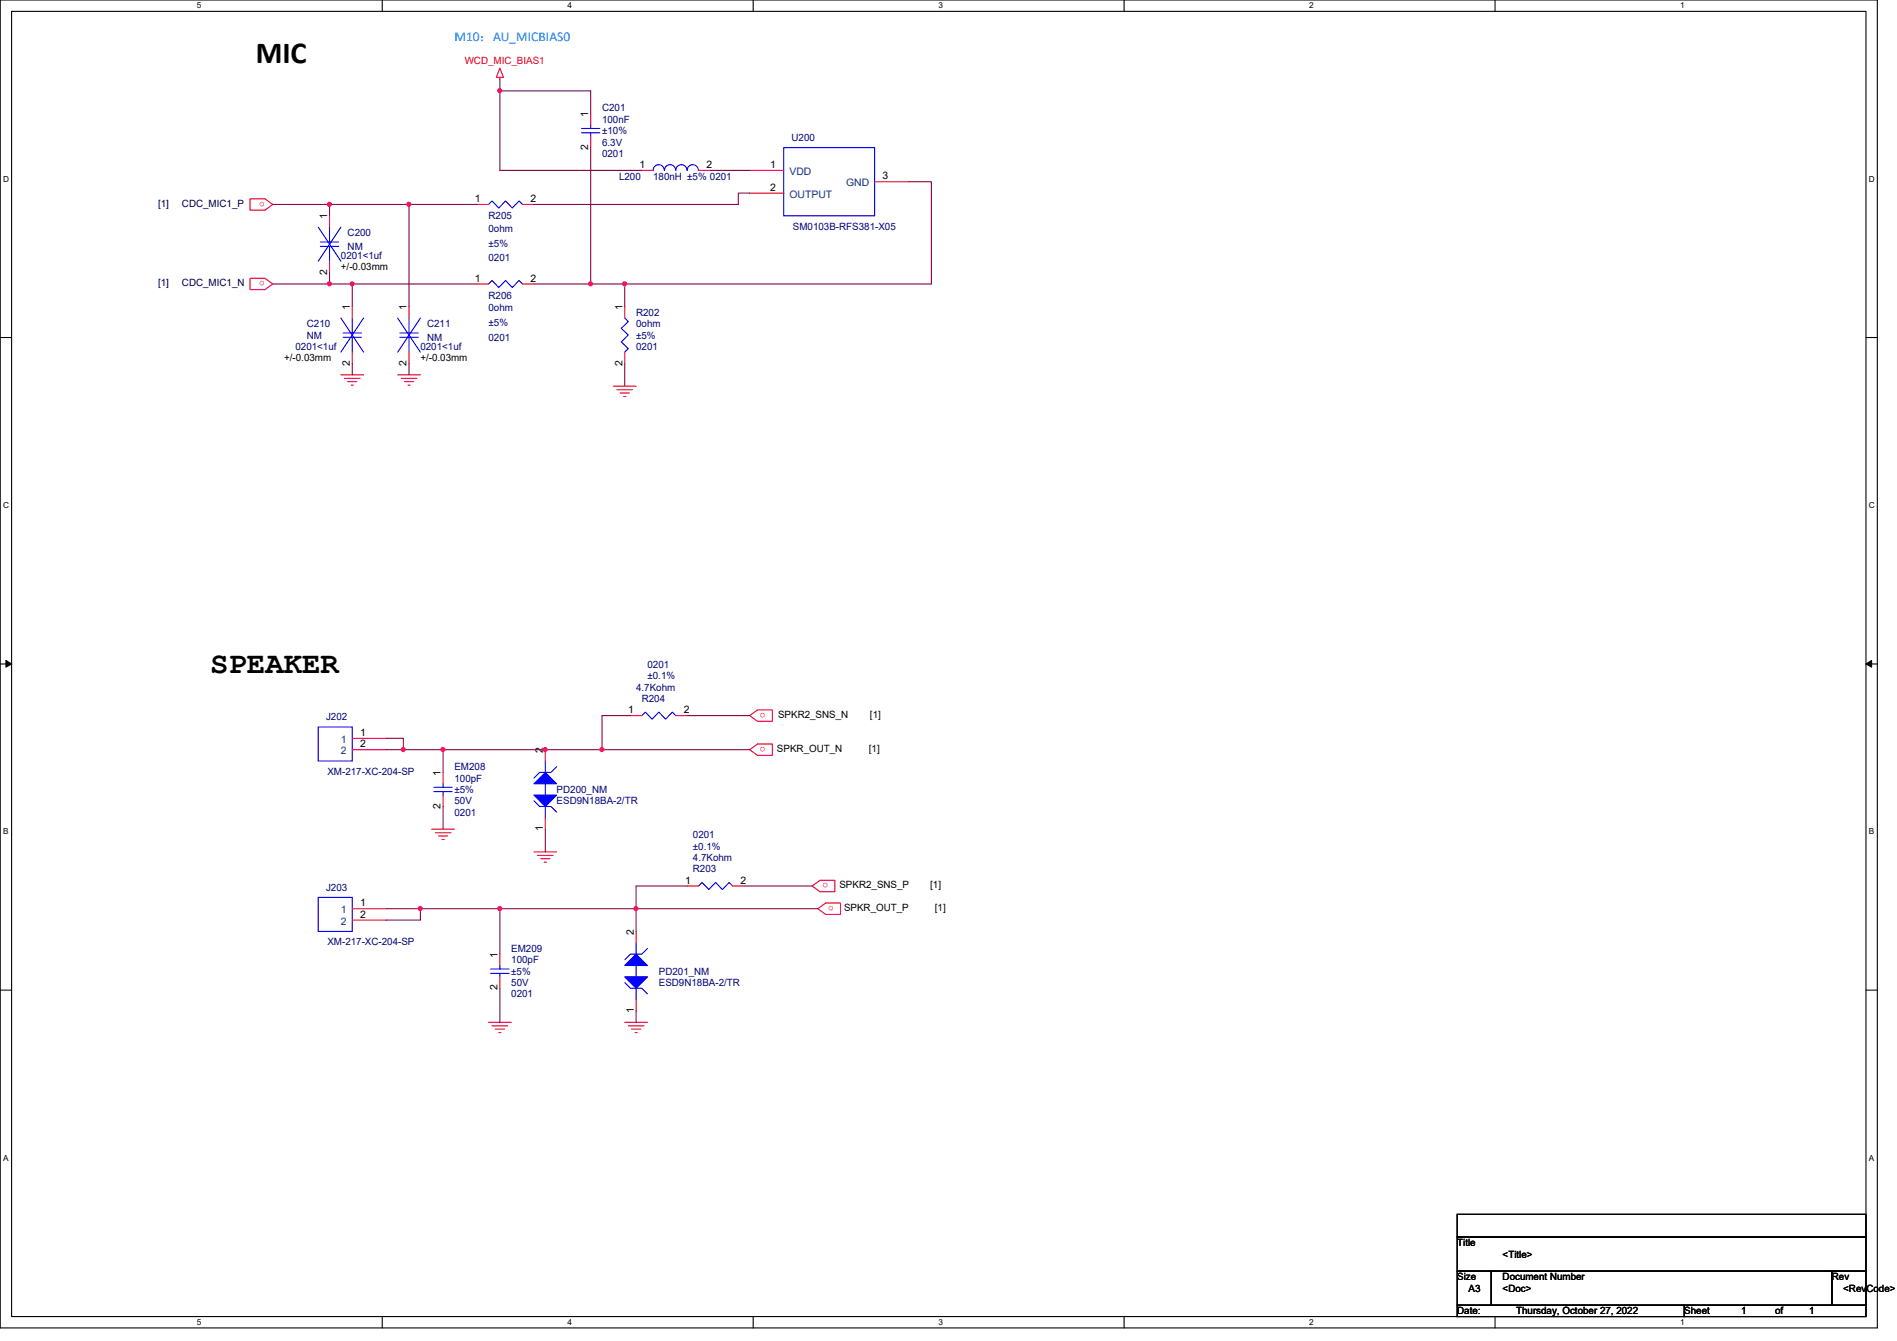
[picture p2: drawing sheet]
<svg xmlns="http://www.w3.org/2000/svg" width="297mm" height="210mm" viewBox="0 0 297 210" stroke-linecap="round" stroke-linejoin="round" font-family="sans-serif">
<path d="M0 0h294v207.9h-294zM1.8 1.8h290.4v204.3h-290.4z" fill="none" stroke="#000" stroke-width=".17"/>
<g fill="#fff">
<path d="M30.8 .2h.7v1.4h-.7z"/>
<path d="M30.8 206.2h.7v1.4h-.7z"/>
</g>
<path d="M59.9 0v1.8M59.9 206.1v1.8" fill="none" stroke="#000" stroke-width=".17"/>
<g fill="#fff">
<path d="M88.9 .2h.6v1.4h-.6z"/>
<path d="M88.9 206.2h.6v1.4h-.6z"/>
</g>
<path d="M117.9 0v1.8M117.9 206.1v1.8" fill="none" stroke="#000" stroke-width=".17"/>
<g fill="#fff">
<path d="M146.9 .2h.7v1.4h-.7z"/>
<path d="M146.9 206.2h.7v1.4h-.7z"/>
</g>
<path d="M176 0v1.8M176 206.1v1.8" fill="none" stroke="#000" stroke-width=".17"/>
<g fill="#fff">
<path d="M205 .2h.7v1.4h-.7z"/>
<path d="M205 206.2h.7v1.4h-.7z"/>
</g>
<path d="M234.1 0v1.8M234.1 206.1v1.8" fill="none" stroke="#000" stroke-width=".17"/>
<g fill="#fff">
<path d="M263.1 .2h.7v1.4h-.7z"/>
<path d="M263.1 206.2h.7v1.4h-.7z"/>
<path d="M.5 27.3h.9v1.4h-.9z"/>
<path d="M292.6 27.3h.9v1.4h-.9z"/>
<path d="M.5 78.4h.9v1.4h-.9z"/>
<path d="M292.6 78.4h.9v1.4h-.9z"/>
</g>
<path d="M0 52.8h1.8M292.2 52.8h1.8" fill="none" stroke="#000" stroke-width=".17"/>
<g fill="#fff">
<path d="M.5 129.5h.8v1.4h-.8z"/>
<path d="M292.6 129.5h.9v1.4h-.9z"/>
</g>
<path d="M0 103.9h1.8M292.2 103.9h1.8" fill="none" stroke="#000" stroke-width=".17"/>
<path d="M.9 103.4l.9 .5-.9 .5zM292.2 103.9l.9-.5v1z" fill="#000"/>
<path d="M.9 103.4l.9 .5-.9 .5zM292.2 103.9l.9-.5v1z" fill="none" stroke="#000" stroke-width=".16"/>
<g fill="#fff">
<path d="M.5 180.5h.8v1.4h-.8z"/>
<path d="M292.6 180.5h.9v1.4h-.9z"/>
</g>
<path d="M0 155h1.8M292.2 155h1.8M228.2 190.1h64v3.5h-64zM228.2 193.6h64v5.4h-64zM228.2 199h5.3v5.3h-5.3zM233.5 199h53.3v5.3h-53.3zM286.8 199h5.4v5.3h-5.4zM228.2 204.3h35.5v1.8h-35.5zM263.7 204.3h28.5v1.8h-28.5z" fill="none" stroke="#000" stroke-width=".17"/>
<g fill="none" stroke="#f00" stroke-width=".17">
<path d="M78.3 12.1v.3M78.3 10.7l.5 1.4h-1.1zM92.5 17.8v1.8M39.2 31.1h2.3l1.2 .9-1.2 .9h-2.3zM51.6 33.8v1.8M74.7 32h1.8M81.8 32h1.8M92.5 21.3v1.8M100.5 26.7h1.8M109.4 26.7h1.8M117.4 26.7h5.3M117.4 30.2h5.3"/>
<path d="M136.9 28.4h5.4M39.2 43.6h2.3l1.2 .9-1.2 .8h-2.3zM51.6 40.9v1.8M53.4 58.7h3.5M53.9 59.2h2.5M54.4 59.7h1.5M55.2 48v1.8M55.2 55.1v1.8M62.3 58.7h3.5M62.8 59.2h2.5M63.3 59.7h1.5M64 48v1.8"/>
<path d="M64 55.1v1.8M74.7 44.5h1.8M81.8 44.5h1.8M97.8 48v1.8M97.8 55.1v1.8M55 60.3h.3M63.9 60.3h.3M96.1 60.5h3.5M96.6 61h2.5M97.1 61.5h1.4M97.7 62.1h.3M117.4 112l1.2-.9h2.3v1.8h-2.3z"/>
<path d="M117.4 117.3l1.2-.8h2.3v1.7h-2.3zM67.6 129.8h3.6M68.2 130.3h2.4M68.7 130.9h1.4M69.2 131.4h.4M69.4 120.9v1.8M69.4 124.5v1.7M83.6 133.4h3.6M84.2 133.9h2.4M84.7 134.4h1.4M85.2 135h.4M107.6 138.7h1.8"/>
<path d="M114.7 138.7h1.8M127.2 138.7l1.2-.9h2.3v1.8h-2.3zM55.2 142.2h5.3M55.2 144h5.3M78.3 149.4v1.7M78.3 152.9v1.8M128.1 142.2l1.2-.8h2.3v1.7h-2.3zM76.5 160h3.5M77 160.6h2.5M77.6 161.1h1.4M78.1 161.6h.3M97.8 160h3.6"/>
<path d="M98.4 160.6h2.4M98.9 161.1h1.4M99.4 161.6h.4"/>
</g>
<g fill="none" stroke="#00f" stroke-width=".17">
<path d="M92.5 19.6v.5M49.8 35.6l3.6 5.3M50.2 37.9h2.8M50.2 38.6h2.8M51.6 35.6v2.3M51.6 38.6v2.3M53.4 35.6l-3.6 5.3M76.5 32l.5-.5 1.1 1.1 1.1-1.1 1 1.1 1.1-1.1 .5 .5M91.1 20.1h2.8M91.1 20.8h2.8M92.5 20.8v.5M104 26.7a.87 .87 0 0 0-.9-.9 .87 .87 0 0 0-.8 .9"/>
<path d="M105.8 26.7a.87 .87 0 0 0-.9-.9 .87 .87 0 0 0-.8 .9M107.6 26.7a.87 .87 0 0 0-.9-.9 .87 .87 0 0 0-.9 .9M109.3 26.7a.87 .87 0 0 0-.8-.9 .87 .87 0 0 0-.9 .9M122.7 23.1h14.2v10.7h-14.2zM53.4 49.8l3.5 5.3M53.7 52.1h2.9M53.7 52.8h2.9M55.2 49.8v2.3M55.2 52.8v2.3M56.9 49.8l-3.5 5.3M62.3 49.8l3.5 5.3M62.6 52.1h2.9"/>
<path d="M62.6 52.8h2.9M64 49.8v2.3M64 52.8v2.3M65.8 49.8l-3.5 5.3M76.5 44.5l.5-.6 1.1 1.1 1.1-1.1 1 1.1 1.1-1.1 .5 .6M97.8 49.8l.6 .5-1.1 1.1 1.1 1.1-1.1 1 1.1 1.1-.6 .5M67.9 123.2h2.9M67.9 123.9h2.9M69.4 122.7v.5M69.4 123.9v.6M109.4 138.7l.5-.6 1.1 1.1 1.1-1.1 1 1.1 1.1-1.1 .5 .6M49.8 140.5h5.4v5.3h-5.4z"/>
<path d="M76.8 151.7h2.9M76.8 152.4h2.9M78.3 151.1v.6M78.3 152.4v.5"/>
</g>
<path d="M83.6 124.5h3.6l-1.8 1.7z" fill="#00f"/>
<path d="M83.6 124.5h3.6l-1.8 1.7zM83.6 125.3l.9 .9h1.8l.9 .9M85.4 126.2v1.8M85.4 122.7v1.8" fill="none" stroke="#00f" stroke-width=".17"/>
<path d="M85.4 120.9l1.8 1.8h-3.6z" fill="#00f"/>
<path d="M85.4 119.1v1.8M85.4 120.9l1.8 1.8h-3.6zM87.2 120l-.9 .9h-1.8l-.9 .9" fill="none" stroke="#00f" stroke-width=".17"/>
<path d="M85.4 117.3v1.8M85.4 128v1.8" fill="none" stroke="#f00" stroke-width=".17"/>
<path d="M97.8 152.9h3.6l-1.8 1.8z" fill="#00f"/>
<path d="M97.8 152.9h3.6l-1.8 1.8zM97.8 153.8l.9 .9h1.8l.9 .9M99.6 154.7v1.8M99.6 151.1v1.8" fill="none" stroke="#00f" stroke-width=".17"/>
<path d="M97.8 151.1l1.8-1.7 1.8 1.7z" fill="#00f"/>
<path d="M49.8 113.8h5.4v5.3h-5.4zM100.5 112l.5-.5 1.1 1.1 1.1-1.1 1 1.1 1.1-1.1 .5 .5M97.8 151.1l1.8-1.7 1.8 1.7zM99.6 147.6v1.8M101.4 148.5l-.9 .9h-1.8l-.9 .8" fill="none" stroke="#00f" stroke-width=".17"/>
<path d="M55.2 115.6h5.3M55.2 117.3h5.3M98.7 112h1.8M105.8 112h1.8M99.6 156.5v1.7M99.6 145.8v1.8" fill="none" stroke="#f00" stroke-width=".17"/>
<path d="M78.3 12.4v14.3" fill="none" stroke="#800040" stroke-width=".17"/>
<circle cx="78.2" cy="14.2" r=".32" fill="#f0f"/>
<circle cx="78.2" cy="14.2" r=".32" fill="none" stroke="#f0f" stroke-width=".17"/>
<path d="M78.3 14.2h14.2v3.6M42.7 32h8.9M74.7 32h-10.7v16M78.3 26.7h22.2M83.6 32h32M111.2 26.7h6.2M42.7 44.5h8.9M55.2 44.5h19.5" fill="none" stroke="#800040" stroke-width=".17"/>
<circle cx="55.1" cy="44.4" r=".32" fill="#f0f"/>
<circle cx="55.1" cy="44.4" r=".32" fill="none" stroke="#f0f" stroke-width=".17"/>
<path d="M83.6 44.5h14.2M60.5 115.6h2.7v1.7M98.7 112h-4.4v5.3M107.6 112h9.8" fill="none" stroke="#800040" stroke-width=".17"/>
<circle cx="63.1" cy="117.3" r=".32" fill="#f0f"/>
<circle cx="63.1" cy="117.3" r=".32" fill="none" stroke="#f0f" stroke-width=".17"/>
<path d="M51.6 32h12.4M60.5 117.3h8.9M85.4 117.3h8.9M85.4 129.8v3.6M107.6 138.7h-8v3.5h-21.3M116.5 138.7h10.7M60.5 142.2h5.3M78.3 154.7v5.3M99.6 158.2v1.8" fill="none" stroke="#800040" stroke-width=".17"/>
<circle cx="64" cy="32" r=".32" fill="#f0f"/>
<circle cx="64" cy="32" r=".32" fill="none" stroke="#f0f" stroke-width=".17"/>
<circle cx="51.6" cy="32" r=".32" fill="#f0f"/>
<circle cx="51.6" cy="32" r=".32" fill="none" stroke="#f0f" stroke-width=".17"/>
<path d="M51.6 42.7v1.8h3.6" fill="none" stroke="#800040" stroke-width=".17"/>
<circle cx="51.6" cy="44.4" r=".32" fill="#f0f"/>
<circle cx="51.6" cy="44.4" r=".32" fill="none" stroke="#f0f" stroke-width=".17"/>
<path d="M51.6 32v1.8M55.2 44.5v3.5M85.4 117.3h-16v3.6M69.4 126.2v3.6" fill="none" stroke="#800040" stroke-width=".17"/>
<circle cx="85.4" cy="117.3" r=".32" fill="#f0f"/>
<circle cx="85.4" cy="117.3" r=".32" fill="none" stroke="#f0f" stroke-width=".17"/>
<circle cx="69.4" cy="117.3" r=".32" fill="#f0f"/>
<circle cx="69.4" cy="117.3" r=".32" fill="none" stroke="#f0f" stroke-width=".17"/>
<path d="M94.3 117.3h23.1" fill="none" stroke="#800040" stroke-width=".17"/>
<circle cx="94.2" cy="117.3" r=".32" fill="#f0f"/>
<circle cx="94.2" cy="117.3" r=".32" fill="none" stroke="#f0f" stroke-width=".17"/>
<path d="M99.6 142.2h28.5" fill="none" stroke="#800040" stroke-width=".17"/>
<circle cx="99.6" cy="142.2" r=".32" fill="#f0f"/>
<circle cx="99.6" cy="142.2" r=".32" fill="none" stroke="#f0f" stroke-width=".17"/>
<path d="M60.5 144h5.3v-1.8h12.5v7.2M99.6 142.2v3.6" fill="none" stroke="#800040" stroke-width=".17"/>
<circle cx="78.2" cy="142.2" r=".32" fill="#f0f"/>
<circle cx="78.2" cy="142.2" r=".32" fill="none" stroke="#f0f" stroke-width=".17"/>
<circle cx="65.8" cy="142.2" r=".32" fill="#f0f"/>
<circle cx="65.8" cy="142.2" r=".32" fill="none" stroke="#f0f" stroke-width=".17"/>
<path d="M92.5 23.1v21.4M55.2 56.9v1.8M64 56.9v1.8" fill="none" stroke="#800040" stroke-width=".17"/>
<circle cx="92.5" cy="44.4" r=".32" fill="#f0f"/>
<circle cx="92.5" cy="44.4" r=".32" fill="none" stroke="#f0f" stroke-width=".17"/>
<path d="M117.4 30.2h-1.8v1.8M97.8 56.9v3.6M145.8 44.5h-48v3.5" fill="none" stroke="#800040" stroke-width=".17"/>
<circle cx="97.8" cy="44.4" r=".32" fill="#f0f"/>
<circle cx="97.8" cy="44.4" r=".32" fill="none" stroke="#f0f" stroke-width=".17"/>
<path d="M142.3 28.4h3.5v16.1" fill="none" stroke="#800040" stroke-width=".17"/>
<circle cx="78.2" cy="14.2" r=".32" fill="#f0f"/>
<circle cx="78.2" cy="14.2" r=".32" fill="none" stroke="#f0f" stroke-width=".17"/>
<circle cx="55.1" cy="44.4" r=".32" fill="#f0f"/>
<circle cx="55.1" cy="44.4" r=".32" fill="none" stroke="#f0f" stroke-width=".17"/>
<circle cx="63.1" cy="117.3" r=".32" fill="#f0f"/>
<circle cx="63.1" cy="117.3" r=".32" fill="none" stroke="#f0f" stroke-width=".17"/>
<circle cx="64" cy="32" r=".32" fill="#f0f"/>
<circle cx="64" cy="32" r=".32" fill="none" stroke="#f0f" stroke-width=".17"/>
<circle cx="51.6" cy="32" r=".32" fill="#f0f"/>
<circle cx="51.6" cy="32" r=".32" fill="none" stroke="#f0f" stroke-width=".17"/>
<circle cx="51.6" cy="44.4" r=".32" fill="#f0f"/>
<circle cx="51.6" cy="44.4" r=".32" fill="none" stroke="#f0f" stroke-width=".17"/>
<circle cx="85.4" cy="117.3" r=".32" fill="#f0f"/>
<circle cx="85.4" cy="117.3" r=".32" fill="none" stroke="#f0f" stroke-width=".17"/>
<circle cx="69.4" cy="117.3" r=".32" fill="#f0f"/>
<circle cx="69.4" cy="117.3" r=".32" fill="none" stroke="#f0f" stroke-width=".17"/>
<circle cx="94.2" cy="117.3" r=".32" fill="#f0f"/>
<circle cx="94.2" cy="117.3" r=".32" fill="none" stroke="#f0f" stroke-width=".17"/>
<circle cx="99.6" cy="142.2" r=".32" fill="#f0f"/>
<circle cx="99.6" cy="142.2" r=".32" fill="none" stroke="#f0f" stroke-width=".17"/>
<circle cx="78.2" cy="142.2" r=".32" fill="#f0f"/>
<circle cx="78.2" cy="142.2" r=".32" fill="none" stroke="#f0f" stroke-width=".17"/>
<circle cx="65.8" cy="142.2" r=".32" fill="#f0f"/>
<circle cx="65.8" cy="142.2" r=".32" fill="none" stroke="#f0f" stroke-width=".17"/>
<circle cx="92.5" cy="44.4" r=".32" fill="#f0f"/>
<circle cx="92.5" cy="44.4" r=".32" fill="none" stroke="#f0f" stroke-width=".17"/>
<circle cx="97.8" cy="44.4" r=".32" fill="#f0f"/>
<circle cx="97.8" cy="44.4" r=".32" fill="none" stroke="#f0f" stroke-width=".17"/>
<g font-size="4.8">
<text x="40" y="9.9">MIC</text>
<text x="32.9" y="105.4">SPEAKER</text>
</g>
<text font-size="2.1" fill="#0080ff" x="71.2" y="6.5">M10：AU_MICBIAS0</text>
<g font-size="1.6" fill="#f00">
<text x="72.8" y="10">WCD_MIC_BIAS1</text>
<text x="41.5" y="31.6" transform="rotate(180 41.5 31.6)">o</text>
<text x="41.5" y="44" transform="rotate(180 41.5 44)">o</text>
<text x="119.9" y="111.6" transform="rotate(180 119.9 111.6)">o</text>
<text x="119.9" y="116.9" transform="rotate(180 119.9 116.9)">o</text>
<text x="129.7" y="138.3" transform="rotate(180 129.7 138.3)">o</text>
<text x="130.6" y="141.8" transform="rotate(180 130.6 141.8)">o</text>
</g>
<g font-size="1.6" fill="#000080">
<text x="94.3" y="17.4">C201</text>
<text x="94.3" y="19.2">100nF</text>
<text x="94.3" y="22.8">6.3V</text>
<text x="94.3" y="21">±10%</text>
<text x="123.9" y="22.1">U200</text>
<text x="94.3" y="24.6">0201</text>
<text x="96.9" y="28.1">L200</text>
<text x="102.3" y="28.1">180nH ±5% 0201</text>
<text x="76.5" y="34.3">R205</text>
<text x="124.2" y="35.9">SM0103B-RFS381-X05</text>
<text x="53.4" y="40.6">0201&lt;1uf</text>
<text x="54.4" y="37">C200</text>
<text x="54.4" y="39.1">NM</text>
<text x="76.5" y="36.3">0ohm</text>
<text x="76.5" y="38.6">±5%</text>
<text x="76.5" y="40.9">0201</text>
<text x="76.5" y="46.8">R206</text>
<text x="48" y="51.2">C210</text>
<text x="48" y="53">NM</text>
<text x="66.9" y="51.2">C211</text>
<text x="66.9" y="53.3">NM</text>
<text x="76.5" y="48.7">0ohm</text>
<text x="76.5" y="51.1">±5%</text>
<text x="76.5" y="53.3">0201</text>
<text x="99.6" y="49.4">R202</text>
<text x="99.6" y="51.2">0ohm</text>
<text x="99.6" y="53">±5%</text>
<text x="46.3" y="54.8">0201&lt;1uf</text>
<text x="65.8" y="54.8">0201&lt;1uf</text>
<text x="99.6" y="54.8">0201</text>
<text x="101.4" y="106.3">±0.1%</text>
<text x="101.4" y="104.6">0201</text>
<text x="51.1" y="112.7">J202</text>
<text x="99.6" y="108.1">4.7Kohm</text>
<text x="100.5" y="109.9">R204</text>
<text x="51.3" y="121.3">XM-217-XC-204-SP</text>
<text x="71.2" y="120.6">EM208</text>
<text x="71.2" y="122.3">100pF</text>
<text x="71.2" y="125.9">50V</text>
<text x="71.2" y="124.1">±5%</text>
<text x="87.2" y="124.1">PD200_NM</text>
<text x="87.2" y="125.9">ESD9N18BA-2/TR</text>
<text x="71.2" y="127.7">0201</text>
<text x="108.5" y="131.2">0201</text>
<text x="108.5" y="136.6">R203</text>
<text x="108.5" y="134.8">4.7Kohm</text>
<text x="108.5" y="133">±0.1%</text>
<text x="51.1" y="139.4">J203</text>
<text x="51.3" y="148">XM-217-XC-204-SP</text>
<text x="80" y="149">EM209</text>
<text x="80" y="150.8">100pF</text>
<text x="80" y="154.3">50V</text>
<text x="80" y="152.6">±5%</text>
<text x="103.2" y="152.6">PD201_NM</text>
<text x="103.2" y="154.3">ESD9N18BA-2/TR</text>
<text x="80" y="156.1">0201</text>
</g>
<g font-size="1.6">
<text x="92.1" y="23.5" transform="rotate(-90 92.1 23.5)">2</text>
<text x="92.1" y="18.3" transform="rotate(-90 92.1 18.3)">1</text>
<text x="100.2" y="26.3">1</text>
<text x="110.6" y="26.3">2</text>
<text x="120.6" y="26.3">1</text>
<text x="120.6" y="29.8">2</text>
<text x="138.2" y="28.1">3</text>
<text x="51.2" y="34.3" transform="rotate(-90 51.2 34.3)">1</text>
<text x="74.4" y="31.6">1</text>
<text x="83.1" y="31.6">2</text>
<text x="51.2" y="43" transform="rotate(-90 51.2 43)">2</text>
<text x="53.4" y="42.3">+/-0.03mm</text>
<text x="74.4" y="44.1">1</text>
<text x="83.1" y="44.1">2</text>
<text x="54.8" y="48.6" transform="rotate(-90 54.8 48.6)">1</text>
<text x="63.7" y="48.6" transform="rotate(-90 63.7 48.6)">1</text>
<text x="97.4" y="48.6" transform="rotate(-90 97.4 48.6)">1</text>
<text x="44.5" y="56.6">+/-0.03mm</text>
<text x="54.8" y="57.2" transform="rotate(-90 54.8 57.2)">2</text>
<text x="63.7" y="57.2" transform="rotate(-90 63.7 57.2)">2</text>
<text x="65.8" y="56.6">+/-0.03mm</text>
<text x="97.4" y="57.2" transform="rotate(-90 97.4 57.2)">2</text>
<text x="98.4" y="111.6">1</text>
<text x="107.1" y="111.6">2</text>
<text x="121.8" y="112.4">SPKR2_SNS_N</text>
<text x="136.2" y="112.4">[1]</text>
<text x="56.4" y="115.2">1</text>
<text x="56.4" y="117">2</text>
<text x="85" y="117.9" transform="rotate(-90 85 117.9)">2</text>
<text x="121.7" y="117.7">SPKR_OUT_N</text>
<text x="136.1" y="117.7">[1]</text>
<text x="69" y="121.5" transform="rotate(-90 69 121.5)">1</text>
<text x="69" y="126.6" transform="rotate(-90 69 126.6)">2</text>
<text x="85" y="130.1" transform="rotate(-90 85 130.1)">1</text>
<text x="56.4" y="141.9">1</text>
<text x="56.4" y="143.6">2</text>
<text x="107.3" y="138.3">1</text>
<text x="115.9" y="138.3">2</text>
<text x="131.4" y="139.1">SPKR2_SNS_P</text>
<text x="132.2" y="142.6">SPKR_OUT_P</text>
<text x="145.7" y="139.1">[1]</text>
<text x="146.4" y="142.6">[1]</text>
<text x="77.9" y="149.9" transform="rotate(-90 77.9 149.9)">1</text>
<text x="99.2" y="146.3" transform="rotate(-90 99.2 146.3)">2</text>
<text x="77.9" y="155" transform="rotate(-90 77.9 155)">2</text>
<text x="99.2" y="158.6" transform="rotate(-90 99.2 158.6)">1</text>
<text x="228.2" y="195.1">Title</text>
<text x="235.3" y="196.9">&lt;Title&gt;</text>
<text x="228.2" y="200.4">Size</text>
<text x="230" y="202.2">A3</text>
<text x="235.3" y="200.4">Document Number</text>
<text x="235.3" y="202.2">&lt;Doc&gt;</text>
<text x="286.8" y="200.4">Rev</text>
<text x="288.6" y="202.2">&lt;RevCode&gt;</text>
<text x="228.2" y="205.7">Date:</text>
<text x="237.4" y="205.7">Thursday, October 27, 2022</text>
<text x="263.7" y="205.7">Sheet</text>
<text x="272.6" y="205.7">1</text>
<text x="278" y="205.7">of</text>
<text x="283.3" y="205.7">1</text>
</g>
<g font-size="1.6" fill="#004080">
<text x="123.6" y="27.4">VDD</text>
<text x="132.5" y="29.2">GND</text>
<text x="123.6" y="30.9">OUTPUT</text>
<text x="53.4" y="116.3">1</text>
<text x="53.4" y="118.1">2</text>
<text x="53.4" y="143">1</text>
<text x="53.4" y="144.7">2</text>
</g>
<g font-size="1.6" fill="#000040">
<text x="24.8" y="32.4">[1]</text>
<text x="28.5" y="32.4">CDC_MIC1_P</text>
<text x="24.8" y="44.8">[1]</text>
<text x="28.5" y="44.8">CDC_MIC1_N</text>
</g>
<g font-size="1.3">
<text x="30.8" y="1.3">5</text>
<text x="88.9" y="1.3">4</text>
<text x="146.9" y="1.3">3</text>
<text x="205" y="1.3">2</text>
<text x="263.1" y="1.3">1</text>
<text x=".5" y="28.4">D</text>
<text x="292.6" y="28.4">D</text>
<text x=".5" y="79.5">C</text>
<text x="292.6" y="79.5">C</text>
<text x=".5" y="130.6">B</text>
<text x="292.6" y="130.6">B</text>
<text x=".5" y="181.7">A</text>
<text x="292.6" y="181.7">A</text>
<text x="30.8" y="207.4">5</text>
<text x="88.9" y="207.4">4</text>
<text x="146.9" y="207.4">3</text>
<text x="205" y="207.4">2</text>
<text x="263.1" y="207.4">1</text>
</g>
</svg>
